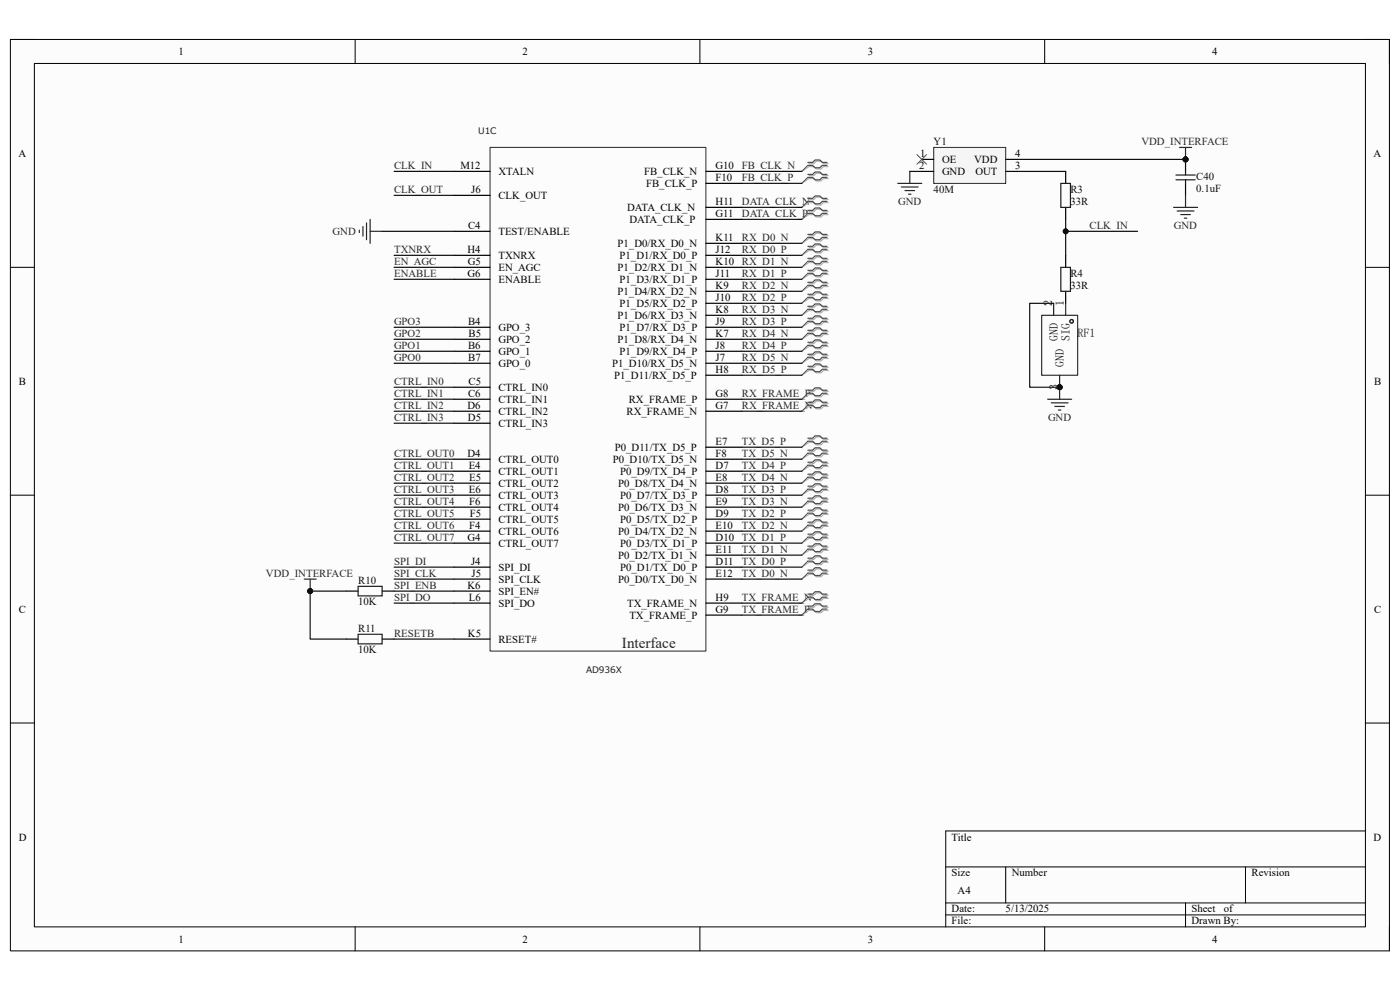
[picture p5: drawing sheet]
<svg xmlns="http://www.w3.org/2000/svg" width="297mm" height="210mm" viewBox="0 0 297 210" stroke-linecap="round" stroke-linejoin="round" font-family="sans-serif">
<path d="M2.2 8.4h292.6v193.3h-292.6z" fill-rule="evenodd" fill="#fcfcfc"/>
<path d="M2.2 8.4h292.6v193.3h-292.6z" fill="none" stroke="#000" stroke-width=".21"/>
<path d="M7.3 13.5h282.4v183.1h-282.4z" fill-rule="evenodd" fill="#fcfcfc"/>
<g fill="none" stroke="#000" stroke-width=".21">
<path d="M2.2 8.4h5.1M7.3 13.5h282.4v183.1h-282.4zM75.3 8.4v5.1M148.5 8.4v5.1M221.6 8.4v5.1M289.7 8.4h5.1v5.1M2.2 56.7h5.1M289.7 56.7h5.1M2.2 105h5.1M289.7 105.1h5.1M2.2 153.4h5.1M289.7 153.4h5.1"/>
<path d="M289.7 176.3h-89.1v20.3M75.3 196.6v5.1M148.5 196.6v5.1M200.6 183.9h89.1M200.6 191.5h89.1M200.6 194.1h89.1M213.4 183.9v7.6M221.6 196.6v5.1M251.5 191.5v5.1M264.2 183.9v7.6M294.8 196.6v5.1"/>
</g>
<path d="M104 31.3h45.8v106.8h-45.8z" fill="none" stroke="#262626" stroke-width=".21"/>
<g fill="none" stroke="#000" stroke-width=".25">
<path d="M96.3 36.4h7.7M149.8 38.9h7.6M149.8 36.4h7.6M96.3 49.1h7.7M96.3 56.7h7.7M96.3 59.3h7.7M96.3 54.2h7.7M96.3 41.4h7.7M149.8 56.7h7.6M149.8 59.3h7.6M149.8 46.5h7.6M149.8 54.2h7.6"/>
<path d="M149.8 44h7.6M149.8 51.6h7.6M96.3 69.4h7.7M96.3 72h7.7M96.3 74.5h7.7M96.3 77.1h7.7M149.8 69.4h7.6M149.8 72h7.6M149.8 74.5h7.6M149.8 77.1h7.6M149.8 79.6h7.6M149.8 64.3h7.6"/>
<path d="M149.8 66.9h7.6M149.8 61.8h7.6M96.3 82.1h7.7M96.3 84.7h7.7M96.3 97.4h7.7M96.3 89.8h7.7M96.3 87.2h7.7M96.3 100h7.7M149.8 84.7h7.6M149.8 97.4h7.6M149.8 87.2h7.6M149.8 100h7.6"/>
<path d="M149.8 94.9h7.6M96.3 105h7.7M96.3 110.1h7.7M96.3 115.2h7.7M96.3 102.5h7.7M96.3 107.6h7.7M96.3 112.7h7.7M149.8 105h7.6M149.8 110.1h7.6M149.8 115.2h7.6M149.8 102.5h7.6M149.8 107.6h7.6"/>
<path d="M149.8 112.7h7.6M149.8 117.8h7.6M96.3 120.3h7.7M96.3 122.9h7.7M96.3 127.9h7.7M96.3 135.6h7.7M96.3 125.4h7.7M149.8 120.3h7.6M149.8 122.9h7.6M149.8 130.5h7.6M149.8 127.9h7.6"/>
</g>
<path d="M76.2 48.8v.5M77 48.1v2M77.8 47.3v3.6M78.5 46.5v5.1M78.5 49.1h2.6" fill="none" stroke="#262626" stroke-width=".25"/>
<path d="M198.1 31.3h15.3v7.6h-15.3z" fill-rule="evenodd" fill="#f5f5f5"/>
<path d="M198.1 31.3h15.3v7.6h-15.3z" fill="none" stroke="#262626" stroke-width=".21"/>
<path d="M195.5 33.8h2.6M195.5 36.4h2.6M213.4 33.8h2.5M213.4 36.4h2.5" fill="none" stroke="#000" stroke-width=".25"/>
<path d="M190.5 38.9h5M191.2 39.7h3.6M193 36.4v2.5M192 40.4h2M192.8 41.2h.5" fill="none" stroke="#262626" stroke-width=".25"/>
<circle cx="251.5" cy="33.8" r=".51" fill="#0e0e0e"/>
<circle cx="251.5" cy="33.8" r=".51" fill="none" stroke="#0e0e0e" stroke-width=".21"/>
<path d="M251.5 33.8v2.6M251.5 38.9v2.5" fill="none" stroke="#000" stroke-width=".25"/>
<circle cx="251.5" cy="33.8" r=".51" fill="#0e0e0e"/>
<circle cx="251.5" cy="33.8" r=".51" fill="none" stroke="#0e0e0e" stroke-width=".21"/>
<path d="M249.5 37.1h4.1M249.5 38.1h4.1M251.5 36.4v.7M251.5 38.1v.8M76 134.6h5.1v2h-5.1zM76 124.4h5.1v2h-5.1z" fill="none" stroke="#1c1c1c" stroke-width=".25"/>
<path d="M249 44h5.1M249.7 44.8h3.6M250.5 45.5h2M251.3 46.3h.5M251.5 41.4v2.6M64.5 122.9h2.6M65.8 122.9v2.5" fill="none" stroke="#262626" stroke-width=".25"/>
<g fill="none" stroke="#4c4c4c" stroke-width=".21">
<path d="M171.4 35.1l-1.3 1.3M171.4 37.6l-1.3 1.3M194.5 32.8l2.1 2M196.6 32.8l-2.1 2M171.4 42.7l-1.3 1.3M171.4 45.3l-1.3 1.2M171.4 50.4l-1.3 1.2M171.4 52.9l-1.3 1.3M171.4 55.4l-1.3 1.3M171.4 58l-1.3 1.3M171.4 60.5l-1.3 1.3M171.4 63.1l-1.3 1.2"/>
<path d="M171.4 65.6l-1.3 1.3M171.4 68.2l-1.3 1.2M171.4 70.7l-1.3 1.3M171.4 73.2l-1.3 1.3M171.4 75.8l-1.3 1.3M171.4 78.3l-1.3 1.3M171.4 83.4l-1.3 1.3M171.4 86l-1.3 1.2M171.4 93.6l-1.3 1.3M171.4 96.1l-1.3 1.3M171.4 98.7l-1.3 1.3M171.4 101.2l-1.3 1.3"/>
<path d="M171.4 103.8l-1.3 1.2M171.4 106.3l-1.3 1.3M171.4 108.9l-1.3 1.2M171.4 111.4l-1.3 1.3M171.4 114l-1.3 1.2M171.4 116.5l-1.3 1.3M171.4 119l-1.3 1.3M171.4 121.6l-1.3 1.3M171.4 126.7l-1.3 1.2M171.4 129.2l-1.3 1.3"/>
</g>
<g fill="none" stroke="#aeaeae" stroke-width=".25">
<path d="M171.6 34.7h1.1l.5-.5h1l.5 .5h1M171.6 35.3h1.1l.5 .5h1l.5-.5h1M171.6 37.3h1.1l.5-.6h1l.5 .6h1M171.6 37.9h1.1l.5 .5h1l.5-.5h1M171.6 42.3h1.1l.5-.5h1l.5 .5h1M171.6 43h1.1l.5 .5h1l.5-.5h1M171.6 44.9h1.1l.5-.5h1l.5 .5h1M171.6 45.5h1.1l.5 .5h1l.5-.5h1M171.6 50h1.1l.5-.5h1l.5 .5h1M171.6 50.6h1.1l.5 .5h1l.5-.5h1M171.6 52.5h1.1l.5-.5h1l.5 .5h1M171.6 53.1h1.1l.5 .6h1l.5-.6h1"/>
<path d="M171.6 55.1h1.1l.5-.6h1l.5 .6h1M171.6 55.7h1.1l.5 .5h1l.5-.5h1M171.6 57.6h1.1l.5-.5h1l.5 .5h1M171.6 58.2h1.1l.5 .5h1l.5-.5h1M171.6 60.1h1.1l.5-.5h1l.5 .5h1M171.6 60.8h1.1l.5 .5h1l.5-.5h1M171.6 62.7h1.1l.5-.5h1l.5 .5h1M171.6 63.3h1.1l.5 .5h1l.5-.5h1M171.6 65.2h1.1l.5-.5h1l.5 .5h1M171.6 65.9h1.1l.5 .5h1l.5-.5h1M171.6 67.8h1.1l.5-.5h1l.5 .5h1M171.6 68.4h1.1l.5 .5h1l.5-.5h1"/>
<path d="M171.6 70.3h1.1l.5-.5h1l.5 .5h1M171.6 71h1.1l.5 .5h1l.5-.5h1M171.6 72.9h1.1l.5-.5h1l.5 .5h1M171.6 73.5h1.1l.5 .5h1l.5-.5h1M171.6 75.4h1.1l.5-.5h1l.5 .5h1M171.6 76h1.1l.5 .6h1l.5-.6h1M171.6 78h1.1l.5-.6h1l.5 .6h1M171.6 78.6h1.1l.5 .5h1l.5-.5h1M171.6 83h1.1l.5-.5h1l.5 .5h1M171.6 83.7h1.1l.5 .5h1l.5-.5h1M171.6 85.6h1.1l.5-.5h1l.5 .5h1M171.6 86.2h1.1l.5 .5h1l.5-.5h1"/>
<path d="M171.6 93.2h1.1l.5-.5h1l.5 .5h1M171.6 93.9h1.1l.5 .5h1l.5-.5h1M171.6 95.8h1.1l.5-.6h1l.5 .6h1M171.6 96.4h1.1l.5 .5h1l.5-.5h1M171.6 98.3h1.1l.5-.5h1l.5 .5h1M171.6 98.9h1.1l.5 .6h1l.5-.6h1M171.6 100.8h1.1l.5-.5h1l.5 .5h1M171.6 101.5h1.1l.5 .5h1l.5-.5h1M171.6 103.4h1.1l.5-.5h1l.5 .5h1M171.6 104h1.1l.5 .5h1l.5-.5h1M171.6 105.9h1.1l.5-.5h1l.5 .5h1M171.6 106.6h1.1l.5 .5h1l.5-.5h1"/>
<path d="M171.6 108.5h1.1l.5-.5h1l.5 .5h1M171.6 109.1h1.1l.5 .5h1l.5-.5h1M171.6 111h1.1l.5-.5h1l.5 .5h1M171.6 111.7h1.1l.5 .5h1l.5-.5h1M171.6 113.6h1.1l.5-.5h1l.5 .5h1M171.6 114.2h1.1l.5 .5h1l.5-.5h1M171.6 116.1h1.1l.5-.5h1l.5 .5h1M171.6 116.7h1.1l.5 .6h1l.5-.6h1M171.6 118.7h1.1l.5-.5h1l.5 .5h1M171.6 119.3h1.1l.5 .5h1l.5-.5h1M171.6 121.2h1.1l.5-.5h1l.5 .5h1M171.6 121.8h1.1l.5 .5h1l.5-.5h1"/>
<path d="M171.6 126.3h1.1l.5-.5h1l.5 .5h1M171.6 126.9h1.1l.5 .5h1l.5-.5h1M171.6 128.8h1.1l.5-.5h1l.5 .5h1M171.6 129.5h1.1l.5 .5h1l.5-.5h1"/>
</g>
<g fill="none" stroke="#aeaeae" stroke-width=".21">
<path d="M171.6 35.3l-1.5 1.1M171.6 37.9l-1.5 1M171.6 43l-1.5 1M171.6 45.5l-1.5 1M171.6 50.6l-1.5 1M171.6 53.1l-1.5 1.1M171.6 55.7l-1.5 1M171.6 58.2l-1.5 1.1M171.6 60.8l-1.5 1M171.6 63.3l-1.5 1M171.6 65.9l-1.5 1M171.6 68.4l-1.5 1"/>
<path d="M171.6 71l-1.5 1M171.6 73.5l-1.5 1M171.6 76l-1.5 1.1M171.6 78.6l-1.5 1M171.6 83.7l-1.5 1M171.6 86.2l-1.5 1M171.6 93.9l-1.5 1M171.6 96.4l-1.5 1M171.6 98.9l-1.5 1.1M171.6 101.5l-1.5 1M171.6 104l-1.5 1M171.6 106.6l-1.5 1"/>
<path d="M171.6 109.1l-1.5 1M171.6 111.7l-1.5 1M171.6 114.2l-1.5 1M171.6 116.7l-1.5 1.1M171.6 119.3l-1.5 1M171.6 121.8l-1.5 1.1M171.6 126.9l-1.5 1M171.6 129.5l-1.5 1"/>
</g>
<g fill="none" stroke="#4c4c4c" stroke-width=".25">
<path d="M171.4 34.4h1l.5-.5h1l.5 .5h1.1M171.4 35.1h1l.5 .5h1l.5-.5h1.1M171.4 37h1l.5-.5h1l.5 .5h1.1M171.4 37.6h1l.5 .5h1l.5-.5h1.1M171.4 42.1h1l.5-.5h1l.5 .5h1.1M171.4 42.7h1l.5 .5h1l.5-.5h1.1M171.4 44.6h1l.5-.5h1l.5 .5h1.1M171.4 45.3h1l.5 .5h1l.5-.5h1.1M171.4 49.7h1l.5-.5h1l.5 .5h1.1M171.4 50.4h1l.5 .5h1l.5-.5h1.1M171.4 52.3h1l.5-.5h1l.5 .5h1.1M171.4 52.9h1l.5 .5h1l.5-.5h1.1"/>
<path d="M171.4 54.8h1l.5-.5h1l.5 .5h1.1M171.4 55.4h1l.5 .5h1l.5-.5h1.1M171.4 57.4h1l.5-.6h1l.5 .6h1.1M171.4 58h1l.5 .5h1l.5-.5h1.1M171.4 59.9h1l.5-.5h1l.5 .5h1.1M171.4 60.5h1l.5 .5h1l.5-.5h1.1M171.4 62.4h1l.5-.5h1l.5 .5h1.1M171.4 63.1h1l.5 .5h1l.5-.5h1.1M171.4 65h1l.5-.5h1l.5 .5h1.1M171.4 65.6h1l.5 .5h1l.5-.5h1.1M171.4 67.5h1l.5-.5h1l.5 .5h1.1M171.4 68.2h1l.5 .5h1l.5-.5h1.1"/>
<path d="M171.4 70.1h1l.5-.5h1l.5 .5h1.1M171.4 70.7h1l.5 .5h1l.5-.5h1.1M171.4 72.6h1l.5-.5h1l.5 .5h1.1M171.4 73.2h1l.5 .6h1l.5-.6h1.1M171.4 75.2h1l.5-.6h1l.5 .6h1.1M171.4 75.8h1l.5 .5h1l.5-.5h1.1M171.4 77.7h1l.5-.5h1l.5 .5h1.1M171.4 78.3h1l.5 .5h1l.5-.5h1.1M171.4 82.8h1l.5-.5h1l.5 .5h1.1M171.4 83.4h1l.5 .5h1l.5-.5h1.1M171.4 85.3h1l.5-.5h1l.5 .5h1.1M171.4 86h1l.5 .5h1l.5-.5h1.1"/>
<path d="M171.4 93h1l.5-.5h1l.5 .5h1.1M171.4 93.6h1l.5 .5h1l.5-.5h1.1M171.4 95.5h1l.5-.5h1l.5 .5h1.1M171.4 96.1h1l.5 .5h1l.5-.5h1.1M171.4 98.1h1l.5-.6h1l.5 .6h1.1M171.4 98.7h1l.5 .5h1l.5-.5h1.1M171.4 100.6h1l.5-.5h1l.5 .5h1.1M171.4 101.2h1l.5 .5h1l.5-.5h1.1M171.4 103.1h1l.5-.5h1l.5 .5h1.1M171.4 103.8h1l.5 .5h1l.5-.5h1.1M171.4 105.7h1l.5-.5h1l.5 .5h1.1M171.4 106.3h1l.5 .5h1l.5-.5h1.1"/>
<path d="M171.4 108.2h1l.5-.5h1l.5 .5h1.1M171.4 108.9h1l.5 .5h1l.5-.5h1.1M171.4 110.8h1l.5-.5h1l.5 .5h1.1M171.4 111.4h1l.5 .5h1l.5-.5h1.1M171.4 113.3h1l.5-.5h1l.5 .5h1.1M171.4 114h1l.5 .5h1l.5-.5h1.1M171.4 115.9h1l.5-.6h1l.5 .6h1.1M171.4 116.5h1l.5 .5h1l.5-.5h1.1M171.4 118.4h1l.5-.5h1l.5 .5h1.1M171.4 119h1l.5 .5h1l.5-.5h1.1M171.4 120.9h1l.5-.5h1l.5 .5h1.1M171.4 121.6h1l.5 .5h1l.5-.5h1.1"/>
<path d="M171.4 126h1l.5-.5h1l.5 .5h1.1M171.4 126.7h1l.5 .5h1l.5-.5h1.1M171.4 128.6h1l.5-.5h1l.5 .5h1.1M171.4 129.2h1l.5 .5h1l.5-.5h1.1"/>
</g>
<path d="M73.4 135.6h2.6M73.4 125.4h2.6M81.1 135.6h2.5M81.1 125.4h2.5" fill="none" stroke="#000" stroke-width=".25"/>
<circle cx="65.8" cy="125.4" r=".51" fill="#0e0e0e"/>
<circle cx="65.8" cy="125.4" r=".51" fill="none" stroke="#0e0e0e" stroke-width=".21"/>
<path d="M250.2 31.3h2.6M251.5 31.3v2.5" fill="none" stroke="#262626" stroke-width=".25"/>
<circle cx="251.5" cy="33.8" r=".51" fill="#0e0e0e"/>
<circle cx="251.5" cy="33.8" r=".51" fill="none" stroke="#0e0e0e" stroke-width=".21"/>
<g fill="none" stroke="#0e0e0e" stroke-width=".25">
<path d="M83.6 36.4h12.7M157.4 36.4h12.7M157.4 38.9h12.7M215.9 33.8h35.6M83.6 41.4h12.7M83.6 54.2h12.7M83.6 56.7h12.7M83.6 59.3h12.7M157.4 54.2h12.7M157.4 56.7h12.7M157.4 59.3h12.7M157.4 44h12.7"/>
<path d="M157.4 46.5h12.7M157.4 51.6h12.7M157.4 61.8h12.7M157.4 64.3h12.7M157.4 66.9h12.7M157.4 69.4h12.7M157.4 72h12.7M157.4 74.5h12.7M157.4 77.1h12.7M157.4 79.6h12.7M83.6 82.1h12.7M83.6 84.7h12.7"/>
<path d="M83.6 87.2h12.7M83.6 89.8h12.7M157.4 84.7h12.7M157.4 87.2h12.7M157.4 94.9h12.7M157.4 97.4h12.7M157.4 100h12.7M157.4 102.5h12.7M157.4 105h12.7M157.4 107.6h12.7M157.4 110.1h12.7M157.4 112.7h12.7"/>
<path d="M157.4 115.2h12.7M157.4 117.8h12.7M83.6 120.3h12.7M83.6 122.9h12.7M83.6 125.4h12.7M83.6 127.9h12.7M83.6 135.6h12.7M157.4 120.3h12.7M157.4 122.9h12.7M157.4 127.9h12.7M157.4 130.5h12.7"/>
</g>
<circle cx="251.5" cy="33.8" r=".51" fill="#0e0e0e"/>
<circle cx="251.5" cy="33.8" r=".51" fill="none" stroke="#0e0e0e" stroke-width=".21"/>
<g fill="none" stroke="#0e0e0e" stroke-width=".25">
<path d="M193 36.4h2.5M81.1 49.1h15.2M83.6 77.1h12.7M83.6 74.5h12.7M83.6 72h12.7M83.6 69.4h12.7M83.6 100h12.7M83.6 97.4h12.7M83.6 115.2h12.7M83.6 112.7h12.7M83.6 110.1h12.7M83.6 107.6h12.7"/>
<path d="M83.6 105h12.7M83.6 102.5h12.7M65.8 125.4h7.6"/>
</g>
<circle cx="65.8" cy="125.4" r=".51" fill="#0e0e0e"/>
<circle cx="65.8" cy="125.4" r=".51" fill="none" stroke="#0e0e0e" stroke-width=".21"/>
<path d="M215.9 36.4h10.2M226.1 49.1v5.1" fill="none" stroke="#0e0e0e" stroke-width=".25"/>
<path d="M226.1 36.4v2.5M226.1 44v2.5M226.1 54.2v2.5M226.1 61.8v2.5" fill="none" stroke="#000" stroke-width=".25"/>
<path d="M225.1 38.9h2v5.1h-2zM225.1 56.7h2v5.1h-2z" fill="none" stroke="#1c1c1c" stroke-width=".25"/>
<circle cx="226.1" cy="49.1" r=".51" fill="#0e0e0e"/>
<circle cx="226.1" cy="49.1" r=".51" fill="none" stroke="#0e0e0e" stroke-width=".21"/>
<path d="M226.1 46.5v2.6h15.2" fill="none" stroke="#0e0e0e" stroke-width=".25"/>
<circle cx="226.1" cy="49.1" r=".51" fill="#0e0e0e"/>
<circle cx="226.1" cy="49.1" r=".51" fill="none" stroke="#0e0e0e" stroke-width=".21"/>
<circle cx="224.8" cy="82.1" r=".51" fill="#0e0e0e"/>
<circle cx="224.8" cy="82.1" r=".51" fill="none" stroke="#0e0e0e" stroke-width=".21"/>
<g fill="none" stroke="#303030" stroke-width=".25">
<path d="M221 66.9h7.6v12.7h-7.6z"/>
<circle cx="227.3" cy="68.2" r=".37"/>
<circle cx="227.4" cy="68.2" r=".38"/>
</g>
<path d="M223.5 64.3v2.6M224.8 79.6v2.5M226.1 64.3v2.6" fill="none" stroke="#292929" stroke-width=".25"/>
<circle cx="224.8" cy="82.1" r=".51" fill="#0e0e0e"/>
<circle cx="224.8" cy="82.1" r=".51" fill="none" stroke="#0e0e0e" stroke-width=".21"/>
<path d="M222.3 84.7h5.1M223 85.5h3.6M223.8 86.2h2M224.5 87h.6M224.8 82.1v2.6" fill="none" stroke="#262626" stroke-width=".25"/>
<circle cx="224.8" cy="82.1" r=".51" fill="#0e0e0e"/>
<circle cx="224.8" cy="82.1" r=".51" fill="none" stroke="#0e0e0e" stroke-width=".21"/>
<path d="M223.5 64.3h-5v17.8h6.3" fill="none" stroke="#0e0e0e" stroke-width=".25"/>
<circle cx="224.8" cy="82.1" r=".51" fill="#0e0e0e"/>
<circle cx="224.8" cy="82.1" r=".51" fill="none" stroke="#0e0e0e" stroke-width=".21"/>
<path d="M65.8 125.4v10.2h7.6" fill="none" stroke="#0e0e0e" stroke-width=".25"/>
<circle cx="65.8" cy="125.4" r=".51" fill="#0e0e0e"/>
<circle cx="65.8" cy="125.4" r=".51" fill="none" stroke="#0e0e0e" stroke-width=".21"/>
<text font-size="3.2" fill="#262626" x="132" y="137.4">Interface</text>
<g font-size="2.5">
<text x="223.2" y="64.9" transform="rotate(-90 223.2 64.9)">2</text>
<text x="225.7" y="64.9" transform="rotate(-90 225.7 64.9)">1</text>
<text x="224.5" y="72.4" transform="rotate(-90 224.5 72.4)">GND</text>
<text x="225.7" y="77.8" transform="rotate(-90 225.7 77.8)">GND</text>
<text x="227" y="72.4" transform="rotate(-90 227 72.4)">SIG</text>
<text x="224.5" y="82.8" transform="rotate(-90 224.5 82.8)">3</text>
</g>
<text font-size="2.5" fill="#0e0e0e" x="228.6" y="71.6">RF1</text>
<g font-size="2.3">
<text x="37.9" y="11.7">1</text>
<text x="110.9" y="11.7">2</text>
<text x="184.1" y="11.7">3</text>
<text x="257.1" y="11.7">4</text>
<text x="3.9" y="33.3">A</text>
<text x="97.7" y="35.9">M12</text>
<text x="151.8" y="35.9">G10</text>
<text x="195" y="35.9">2</text>
<text x="195.2" y="33.3">1</text>
<text x="199.9" y="34.6">OE</text>
<text x="206.7" y="34.6">VDD</text>
<text x="215.4" y="35.9">3</text>
<text x="215.4" y="33.3">4</text>
<text x="291.4" y="33.3">A</text>
<text x="100" y="40.9">J6</text>
<text x="105.7" y="37.1">XTALN</text>
<text x="136.7" y="37.1">FB_CLK_N</text>
<text x="137.1" y="39.7">FB_CLK_P</text>
<text x="151.8" y="38.4">F10</text>
<text x="199.9" y="37.1">GND</text>
<text x="206.9" y="37.1">OUT</text>
<text x="105.7" y="42.2">CLK_OUT</text>
<text x="133.1" y="44.7">DATA_CLK_N</text>
<text x="133.5" y="47.3">DATA_CLK_P</text>
<text x="151.8" y="46">G11</text>
<text x="151.8" y="43.5">H11</text>
<text x="99.2" y="53.6">H4</text>
<text x="99.3" y="48.6">C4</text>
<text x="105.7" y="49.8">TEST/ENABLE</text>
<text x="131" y="52.4">P1_D0/RX_D0_N</text>
<text x="151.8" y="53.6">J12</text>
<text x="151.8" y="51.1">K11</text>
<text x="99.2" y="58.7">G6</text>
<text x="99.3" y="56.2">G5</text>
<text x="105.7" y="57.4">EN_AGC</text>
<text x="105.7" y="60">ENABLE</text>
<text x="105.7" y="54.9">TXNRX</text>
<text x="131" y="57.4">P1_D2/RX_D1_N</text>
<text x="131.4" y="60">P1_D3/RX_D1_P</text>
<text x="131.4" y="54.9">P1_D1/RX_D0_P</text>
<text x="151.8" y="58.7">J11</text>
<text x="151.8" y="56.2">K10</text>
<text x="131" y="62.6">P1_D4/RX_D2_N</text>
<text x="131.4" y="65.1">P1_D5/RX_D2_P</text>
<text x="151.8" y="63.8">J10</text>
<text x="151.8" y="61.3">K9</text>
<text x="99.3" y="68.9">B4</text>
<text x="99.4" y="71.5">B5</text>
<text x="105.7" y="70.2">GPO_3</text>
<text x="131" y="67.6">P1_D6/RX_D3_N</text>
<text x="131.4" y="70.2">P1_D7/RX_D3_P</text>
<text x="151.8" y="68.9">J9</text>
<text x="151.8" y="71.5">K7</text>
<text x="151.8" y="66.4">K8</text>
<text x="99.3" y="74">B6</text>
<text x="99.4" y="76.5">B7</text>
<text x="105.7" y="72.7">GPO_2</text>
<text x="105.7" y="75.3">GPO_1</text>
<text x="105.7" y="77.8">GPO_0</text>
<text x="129.9" y="77.8">P1_D10/RX_D5_N</text>
<text x="131" y="72.7">P1_D8/RX_D4_N</text>
<text x="131.4" y="75.3">P1_D9/RX_D4_P</text>
<text x="151.8" y="76.5">J7</text>
<text x="151.8" y="74">J8</text>
<text x="4" y="81.6">B</text>
<text x="99.4" y="81.6">C5</text>
<text x="105.7" y="82.9">CTRL_IN0</text>
<text x="130.3" y="80.3">P1_D11/RX_D5_P</text>
<text x="151.8" y="79.1">H8</text>
<text x="291.5" y="81.6">B</text>
<text x="99.2" y="86.7">D6</text>
<text x="99.3" y="89.3">D5</text>
<text x="99.3" y="84.2">C6</text>
<text x="105.7" y="85.4">CTRL_IN1</text>
<text x="105.7" y="88">CTRL_IN2</text>
<text x="132.9" y="88">RX_FRAME_N</text>
<text x="133.4" y="85.4">RX_FRAME_P</text>
<text x="151.8" y="86.7">G7</text>
<text x="151.8" y="84.2">G8</text>
<text x="105.7" y="90.6">CTRL_IN3</text>
<text x="130.4" y="95.6">P0_D11/TX_D5_P</text>
<text x="151.8" y="94.4">E7</text>
<text x="99.2" y="96.9">D4</text>
<text x="99.4" y="99.4">E4</text>
<text x="99.5" y="102">E5</text>
<text x="105.7" y="98.2">CTRL_OUT0</text>
<text x="105.7" y="100.7">CTRL_OUT1</text>
<text x="130" y="98.2">P0_D10/TX_D5_N</text>
<text x="131.6" y="100.7">P0_D9/TX_D4_P</text>
<text x="151.8" y="99.4">D7</text>
<text x="151.8" y="102">E8</text>
<text x="151.8" y="96.9">F8</text>
<text x="99.5" y="104.5">E6</text>
<text x="99.6" y="107.1">F6</text>
<text x="105.7" y="103.3">CTRL_OUT2</text>
<text x="105.7" y="105.8">CTRL_OUT3</text>
<text x="131.1" y="103.3">P0_D8/TX_D4_N</text>
<text x="131.6" y="105.8">P0_D7/TX_D3_P</text>
<text x="151.8" y="104.5">D8</text>
<text x="151.8" y="107.1">E9</text>
<text x="99.6" y="112.1">F4</text>
<text x="99.7" y="109.6">F5</text>
<text x="105.7" y="113.4">CTRL_OUT6</text>
<text x="105.7" y="110.9">CTRL_OUT5</text>
<text x="105.7" y="108.3">CTRL_OUT4</text>
<text x="131.1" y="108.3">P0_D6/TX_D3_N</text>
<text x="131.1" y="113.4">P0_D4/TX_D2_N</text>
<text x="131.6" y="110.9">P0_D5/TX_D2_P</text>
<text x="151.8" y="109.6">D9</text>
<text x="151.8" y="112.1">E10</text>
<text x="99.2" y="114.7">G4</text>
<text x="99.9" y="119.8">J4</text>
<text x="105.7" y="116">CTRL_OUT7</text>
<text x="131.1" y="118.5">P0_D2/TX_D1_N</text>
<text x="131.6" y="116">P0_D3/TX_D1_P</text>
<text x="151.8" y="114.7">D10</text>
<text x="151.8" y="119.8">D11</text>
<text x="151.8" y="117.3">E11</text>
<text x="99.2" y="124.9">K6</text>
<text x="100" y="122.3">J5</text>
<text x="105.7" y="121.1">SPI_DI</text>
<text x="105.7" y="123.6">SPI_CLK</text>
<text x="131.1" y="123.6">P0_D0/TX_D0_N</text>
<text x="131.6" y="121.1">P0_D1/TX_D0_P</text>
<text x="151.8" y="122.3">E12</text>
<text x="4" y="130">C</text>
<text x="99.5" y="127.4">L6</text>
<text x="105.7" y="126.2">SPI_EN#</text>
<text x="105.7" y="128.7">SPI_DO</text>
<text x="133.1" y="128.7">TX_FRAME_N</text>
<text x="133.5" y="131.2">TX_FRAME_P</text>
<text x="151.8" y="130">G9</text>
<text x="151.8" y="127.4">H9</text>
<text x="291.5" y="130">C</text>
<text x="99.3" y="135">K5</text>
<text x="105.7" y="136.3">RESET#</text>
<text x="4" y="178.3">D</text>
<text x="201.9" y="178.3">Title</text>
<text x="291.4" y="178.3">D</text>
<text x="201.9" y="185.9">Size</text>
<text x="214.6" y="185.9">Number</text>
<text x="265.5" y="185.9">Revision</text>
<text x="203.2" y="189.7">A4</text>
<text x="201.9" y="193.5">Date:</text>
<text x="201.9" y="196.1">File:</text>
<text x="213.3" y="193.5">5/13/2025</text>
<text x="252.8" y="193.5">Sheet</text>
<text x="252.8" y="196.1">Drawn By:</text>
<text x="259.6" y="193.5">of</text>
<text x="37.9" y="199.9">1</text>
<text x="110.9" y="199.9">2</text>
<text x="184.1" y="199.9">3</text>
<text x="257.1" y="199.9">4</text>
</g>
<g font-size="2.3" fill="#262626">
<text x="83.6" y="35.9">CLK_IN</text>
<text x="157.4" y="35.9">FB_CLK_N</text>
<text x="242.1" y="30.7">VDD_INTERFACE</text>
<text x="83.6" y="40.9">CLK_OUT</text>
<text x="157.4" y="38.4">FB_CLK_P</text>
<text x="157.4" y="43.5">DATA_CLK_N</text>
<text x="157.4" y="46">DATA_CLK_P</text>
<text x="190.5" y="43.5">GND</text>
<text x="70.6" y="49.8">GND</text>
<text x="83.6" y="53.6">TXNRX</text>
<text x="157.4" y="51.1">RX_D0_N</text>
<text x="157.4" y="53.6">RX_D0_P</text>
<text x="231.1" y="48.6">CLK_IN</text>
<text x="249" y="48.6">GND</text>
<text x="83.6" y="56.2">EN_AGC</text>
<text x="83.6" y="58.7">ENABLE</text>
<text x="157.4" y="56.2">RX_D1_N</text>
<text x="157.4" y="58.7">RX_D1_P</text>
<text x="157.4" y="61.3">RX_D2_N</text>
<text x="157.4" y="63.8">RX_D2_P</text>
<text x="83.6" y="71.5">GPO2</text>
<text x="83.6" y="68.9">GPO3</text>
<text x="157.4" y="66.4">RX_D3_N</text>
<text x="157.4" y="68.9">RX_D3_P</text>
<text x="157.4" y="71.5">RX_D4_N</text>
<text x="83.6" y="76.5">GPO0</text>
<text x="83.6" y="74">GPO1</text>
<text x="157.4" y="74">RX_D4_P</text>
<text x="157.4" y="76.5">RX_D5_N</text>
<text x="83.6" y="81.6">CTRL_IN0</text>
<text x="157.4" y="79.1">RX_D5_P</text>
<text x="83.6" y="84.2">CTRL_IN1</text>
<text x="83.6" y="86.7">CTRL_IN2</text>
<text x="83.6" y="89.3">CTRL_IN3</text>
<text x="157.4" y="84.2">RX_FRAME_P</text>
<text x="157.4" y="86.7">RX_FRAME_N</text>
<text x="222.3" y="89.3">GND</text>
<text x="157.4" y="94.4">TX_D5_P</text>
<text x="83.6" y="96.9">CTRL_OUT0</text>
<text x="83.6" y="99.4">CTRL_OUT1</text>
<text x="83.6" y="102">CTRL_OUT2</text>
<text x="157.4" y="96.9">TX_D5_N</text>
<text x="157.4" y="99.4">TX_D4_P</text>
<text x="157.4" y="102">TX_D4_N</text>
<text x="83.6" y="104.5">CTRL_OUT3</text>
<text x="83.6" y="107.1">CTRL_OUT4</text>
<text x="157.4" y="104.5">TX_D3_P</text>
<text x="157.4" y="107.1">TX_D3_N</text>
<text x="83.6" y="109.6">CTRL_OUT5</text>
<text x="83.6" y="112.1">CTRL_OUT6</text>
<text x="157.4" y="109.6">TX_D2_P</text>
<text x="157.4" y="112.1">TX_D2_N</text>
<text x="83.6" y="119.8">SPI_DI</text>
<text x="83.6" y="114.7">CTRL_OUT7</text>
<text x="157.4" y="114.7">TX_D1_P</text>
<text x="157.4" y="117.3">TX_D1_N</text>
<text x="157.4" y="119.8">TX_D0_P</text>
<text x="56.4" y="122.3">VDD_INTERFACE</text>
<text x="83.6" y="122.3">SPI_CLK</text>
<text x="83.6" y="124.9">SPI_ENB</text>
<text x="157.4" y="122.3">TX_D0_N</text>
<text x="83.6" y="127.4">SPI_DO</text>
<text x="157.4" y="127.4">TX_FRAME_N</text>
<text x="157.4" y="130">TX_FRAME_P</text>
<text x="83.6" y="135">RESETB</text>
</g>
<g font-size="2.3" fill="#0e0e0e">
<text x="198.1" y="30.7">Y1</text>
<text x="198.1" y="40.9">40M</text>
<text x="227.1" y="40.9">R3</text>
<text x="253.8" y="40.7">0.1uF</text>
<text x="253.8" y="38.1">C40</text>
<text x="227.1" y="43.5">33R</text>
<text x="227.1" y="58.7">R4</text>
<text x="227.1" y="61.3">33R</text>
<text x="76" y="123.9">R10</text>
<text x="76" y="128.4">10K</text>
<text x="76" y="134">R11</text>
<text x="76" y="138.6">10K</text>
</g>
<g font-size="1.9" fill="#1c1c1c">
<text x="101.4" y="28.3">U1C</text>
<text x="124.3" y="142.8">AD936X</text>
</g>
</svg>
